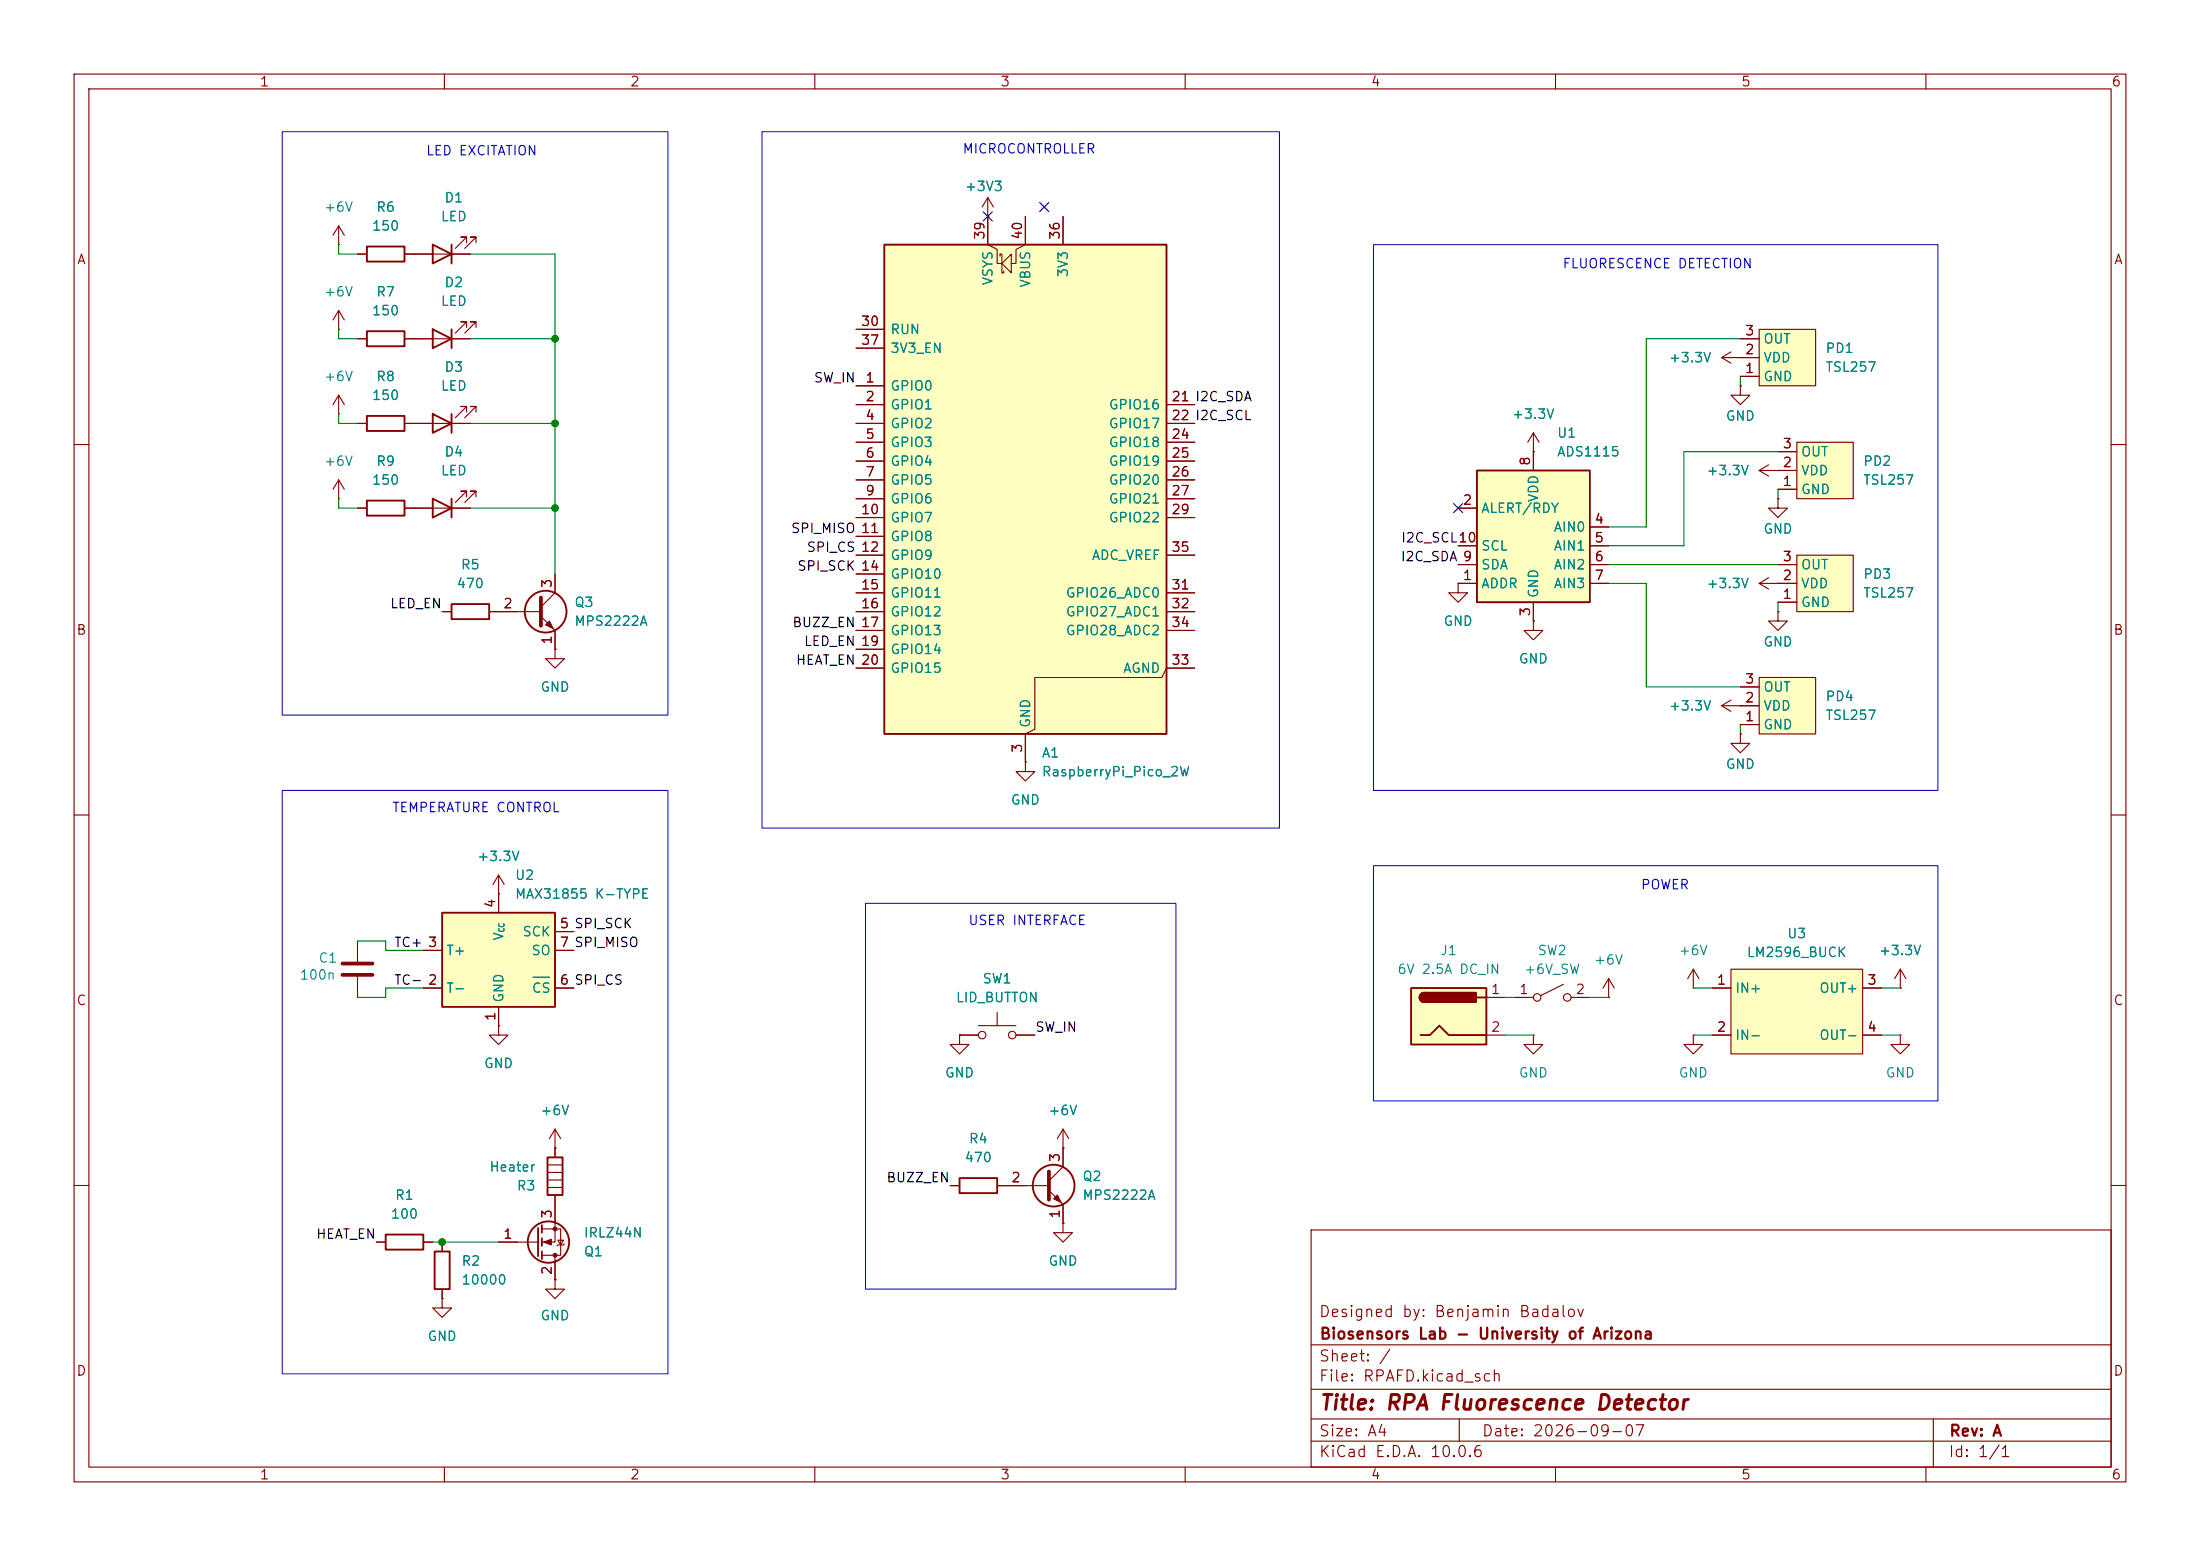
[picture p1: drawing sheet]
<svg xmlns="http://www.w3.org/2000/svg" width="297mm" height="210mm" viewBox="0 0 297 210" stroke-linecap="round" stroke-linejoin="round" font-family="sans-serif">
<g fill="none" stroke="#840000" stroke-width=".15">
<path d="M10 10h277v190h-277zM12 12h273v186h-273zM60 10v2M110 10v2M160 10v2M210 10v2M260 10v2M10 60h2M285 60h2M74.9 87.6v1.3h1.3l-1.3 1.3-1.2-1.3h1.2M74.9 87.6h.1M10 110h2"/>
<path d="M67.3 118.1l-.8 1.3M67.3 118.1l.8 1.3M67.3 118.1v2.6M285 110h2M67.3 120.7h.1M256.5 133.4h.1M256.5 130.8l-.7 1.3M256.5 130.8l.8 1.3M256.5 130.8v2.6M143.5 154.9v2.6l-1.9 1.9M10 160h2M135.9 160h5.7"/>
<path d="M141.6 160.7l1.9 1.9v2.5M177 166h108v32h-108zM285 160h2M60 198v2M110 198v2M160 198v2M177 194.5h108M177 191.5h108M177 187.5h108M177 181.5h108M197 191.5v3M210 198v2"/>
<path d="M260 198v2M261 191.5v6.5"/>
</g>
<path d="M141.6 158.1v3.8" fill="none" stroke="#840000" stroke-width=".51"/>
<circle cx="142.2" cy="160" r="2.82" fill="none" stroke="#840000" stroke-width=".25"/>
<path d="M142.2 161.8l.5-.5 .6 1z" fill="#840000" stroke="#840000" stroke-width=".15"/>
<path d="M59.7 123.2h15.2v12.7h-15.2z" fill="#ffffc2"/>
<path d="M59.7 123.2h15.2v12.7h-15.2z" fill="none" stroke="#840000" stroke-width=".25"/>
<path d="M57.1 133.4h2.6M57.1 128.3h2.6M67.3 120.7v2.5M67.3 135.9v2.5M74.9 133.4h2.6M74.9 128.3h2.6M74.9 125.7h2.6" fill="none" stroke="#840000" stroke-width=".15"/>
<path d="M72 131.9h2.2" fill="none" stroke="#008484" stroke-width=".15"/>
<path d="M119.4 33h38.1v66.1h-38.1z" fill="#ffffc2"/>
<path d="M58.4 33l2.6 1.3-2.6 1.3zM61 33v2.6M119.4 33h38.1v66.1h-38.1zM58.4 67.3l2.6 1.3-2.6 1.3zM61 67.3v2.6" fill="none" stroke="#840000" stroke-width=".25"/>
<g fill="none" stroke="#840000" stroke-width=".15">
<path d="M55.9 34.3h7.6M63 32.8v-.8h-.8h.8l-1.5 1.5M64.3 32.8v-.8h-.8h.8l-1.6 1.5M133.3 29.2v3.8l1.3 .7v1.9h.7M135 34.5v-.2h.3v2.5h.2v-.2M135.3 35.6l1.2-1.3v2.5zM138.4 29.2v3.8l-1.2 .7v1.9h-.7M143.5 29.2v3.8M45.7 55.9h.1M45.7 53.3l-.7 1.3M45.7 53.3l.8 1.3M45.7 53.3v2.6"/>
<path d="M115.6 52.1h3.8M115.6 54.6h3.8M115.6 57.2h3.8M115.6 59.7h3.8M115.6 44.5h3.8M115.6 47h3.8M157.5 54.6h3.8M157.5 57.2h3.8M157.5 59.7h3.8M45.7 67.3h.1M45.7 64.8v2.5M45.7 64.8l-.7 1.2"/>
<path d="M45.7 64.8l.8 1.2M55.9 68.6h7.6M63 67.1v-.8h-.8h.8l-1.5 1.5M64.3 67.1v-.8h-.8h.8l-1.6 1.5M115.6 62.2h3.8M115.6 64.8h3.8M115.6 67.3h3.8M115.6 69.9h3.8M115.6 72.4h3.8M115.6 74.9h3.8M115.6 77.5h3.8M157.5 62.2h3.8"/>
<path d="M157.5 64.8h3.8M157.5 67.3h3.8M157.5 69.9h3.8M157.5 74.9h3.8M115.6 80h3.8M115.6 82.6h3.8M115.6 85.1h3.8M115.6 87.6h3.8M115.6 90.2h3.8M157.5 80h3.8M157.5 82.6h3.8M157.5 85.1h3.8"/>
<path d="M161.3 90.2h-3.8l-.7 1.2h-17.1v7l-1.3 .7v3.8"/>
</g>
<path d="M233.7 130.8h17.8v11.4h-17.8z" fill="#ffffc2"/>
<g fill="none" stroke="#840000" stroke-width=".15">
<path d="M240 82.6v1.2h1.3l-1.3 1.3-1.2-1.3h1.2M240 82.6h.1M228.6 133.4h.1M228.6 139.7v1.3h1.3l-1.3 1.2-1.3-1.2h1.3M228.6 139.7h.1M228.6 130.8l-.8 1.3M228.6 130.8l.8 1.3M228.6 130.8v2.6M231.1 133.4h2.6M231.1 139.7h2.6M233.7 130.8h17.8v11.4h-17.8zM251.5 133.4h2.5"/>
<path d="M251.5 139.7h2.5"/>
</g>
<path d="M242.6 74.9h7.6v7.7h-7.6z" fill="#ffffc2"/>
<path d="M240 78.7h2.6M240 76.2h2.6M242.6 74.9h7.6v7.7h-7.6zM240 81.3h2.6" fill="none" stroke="#840000" stroke-width=".15"/>
<path d="M237.5 91.4h7.6v7.7h-7.6z" fill="#ffffc2"/>
<path d="M240 67.3v1.3h1.3l-1.3 1.3-1.2-1.3h1.2M240 67.3h.1M234.9 99.1v1.2h1.3l-1.3 1.3-1.2-1.3h1.2M234.9 99.1h.1M234.9 97.8h2.6M234.9 95.3h2.6M234.9 92.7h2.6M237.5 91.4h7.6v7.7h-7.6z" fill="none" stroke="#840000" stroke-width=".15"/>
<path d="M190.5 133.4h10.2v7.6h-10.2z" fill="#ffffc2"/>
<path d="M49.5 56.1h5.1v2.1h-5.1zM58.4 55.9l2.6 1.3-2.6 1.2zM61 55.9v2.5M49.5 67.6h5.1v2h-5.1zM190.5 133.4h10.2v7.6h-10.2zM191.8 139.7h1.2l1.3-1.3 1.3 1.3h5.1M192.3 134a.64 .64 0 0 0-.7 .6 .64 .64 0 0 0 .7 .7M199.4 134.6h1.3" fill="none" stroke="#840000" stroke-width=".25"/>
<g fill="#840000" stroke="#840000" stroke-width=".25">
<path d="M191.8 134.2l.5-.2v1.3a.63 .63 0 0 1-.6-.4 .63 .63 0 0 1 .1-.7z"/>
<path d="M192.3 134h7v1.3h-7z"/>
</g>
<g fill="none" stroke="#840000" stroke-width=".15">
<path d="M45.7 44.5h.1M45.7 41.9l-.7 1.3M45.7 41.9l.8 1.3M45.7 41.9v2.6M48.3 57.2h1.2M54.6 57.2h8.9M63 55.6v-.7h-.8h.8l-1.5 1.5M64.3 55.6v-.7h-.8h.8l-1.6 1.5M48.3 68.6h1.2M54.6 68.6h1.3M237.5 63.5l1.3 .8M237.5 63.5h2.5"/>
<path d="M238.8 62.7l-1.3 .8M240 63.5h.1M200.7 134.6h2.5M200.7 139.7h2.5M204.5 134.6h2.5M207 139.7v1.3h1.3l-1.3 1.2-1.3-1.2h1.3M207 139.7h.1M211.1 132.8l-3.1 1.6M212.1 134.6h2.5M217.2 134.6h.1M217.2 132.1l-.8 1.3M217.2 132.1l.7 1.3"/>
<path d="M217.2 132.1v2.5"/>
<circle cx="207.5" cy="134.6" r=".51"/>
<circle cx="211.6" cy="134.6" r=".51"/>
</g>
<path d="M242.6 59.7h7.6v7.6h-7.6z" fill="#ffffc2"/>
<g fill="none" stroke="#840000" stroke-width=".15">
<path d="M45.7 33h.1M45.7 30.5l-.7 1.3M45.7 30.5l.8 1.3M45.7 30.5v2.5M48.3 34.3h1.2M54.6 34.3h1.3M48.3 45.7h1.2M54.6 45.7h8.9M63 44.2v-.8h-.8h.8l-1.5 1.6M64.3 44.2v-.8h-.8h.8l-1.6 1.6M234.9 52.1v1.2h1.3l-1.3 1.3-1.2-1.3h1.2M234.9 52.1h.1"/>
<path d="M242.6 59.7h7.6v7.6h-7.6zM240 66h2.6M240 63.5h2.6M240 61h2.6"/>
</g>
<path d="M49.5 33.3h5.1v2h-5.1zM49.5 44.7h5.1v2h-5.1zM58.4 44.5l2.6 1.2-2.6 1.3zM61 44.5v2.5" fill="none" stroke="#840000" stroke-width=".25"/>
<path d="M237.5 44.5h7.6v7.6h-7.6z" fill="#ffffc2"/>
<g fill="none" stroke="#840000" stroke-width=".15">
<path d="M207 58.4l.8 1.3M207 58.4l-.8 1.3M207 58.4v2.6M232.4 48.3h5.1M232.4 48.3l1.3 .7M233.7 47.5l-1.3 .8M234.9 48.3h.1M234.9 50.8h2.6M234.9 45.7h2.6M237.5 44.5h7.6v7.6h-7.6zM196.8 78.7v1.3h-1.2l1.2 1.3 1.3-1.3h-1.3M196.8 78.7h.1"/>
<path d="M207 61h.1M237.5 78.7l1.3 .8M237.5 78.7h2.5M238.8 78l-1.3 .7M240 78.7h.1M207 83.8v1.3h-1.3l1.3 1.3 1.3-1.3h-1.3M207 83.8h.1M232.4 95.3l1.3 .7M232.4 95.3h2.5M233.7 94.5l-1.3 .8M234.9 95.3h.1"/>
</g>
<path d="M199.4 63.5h15.2v17.8h-15.2z" fill="#ffffc2"/>
<g fill="none" stroke="#840000" stroke-width=".25">
<path d="M199.4 63.5h15.2v17.8h-15.2zM61 81.5h5v2.1h-5zM73.9 156.2h2v5.1h-2zM129.5 159h5.1v2h-5.1zM52.1 166.6h5v2.1h-5zM58.7 168.9h2v5.1h-2zM72.6 165.7v3.8M73.2 165.4v1M73.2 167.1v1M73.2 168.9v1"/>
<circle cx="73.7" cy="82.5" r="2.82"/>
<circle cx="74" cy="167.6" r="2.79"/>
</g>
<g fill="none" stroke="#840000" stroke-width=".15">
<path d="M48.3 34.3h1.2M54.6 34.3h3.8M61 34.3h2.5M133.3 29.2h.1M133.3 26.7l-.7 1.2M133.3 26.7l.8 1.2M133.3 26.7v6.3M138.4 29.2v3.8M143.5 29.2v3.8M48.3 57.2h1.2M48.3 45.7h1.2M54.6 57.2h3.8"/>
<path d="M54.6 45.7h3.8M61 57.2h2.5M61 45.7h2.5M115.6 57.2h3.8M115.6 52.1h3.8M115.6 54.6h3.8M115.6 59.7h3.8M115.6 44.5h3.8M115.6 47h3.8M157.5 57.2h3.8M157.5 54.6h3.8M157.5 59.7h3.8"/>
<path d="M234.9 48.3h.1M234.9 52.1h.1M234.9 45.7h2.6M234.9 50.8h2.6M234.9 48.3h2.6M48.3 68.6h1.2M54.6 68.6h3.8M61 68.6h2.5M74.9 77.5v2.5l-1.9 1.9M115.6 62.2h3.8M115.6 64.8h3.8M115.6 67.3h3.8"/>
<path d="M115.6 69.9h3.8M115.6 72.4h3.8M115.6 74.9h3.8M115.6 77.5h3.8M157.5 62.2h3.8M157.5 64.8h3.8M157.5 67.3h3.8M157.5 69.9h3.8M157.5 74.9h3.8M196.8 78.7h.1M196.8 78.7h2.6M196.8 68.6h2.6"/>
<path d="M196.8 73.7h2.6M196.8 76.2h2.6M207 61h.1M207 61v2.5M214.6 78.7h2.6M214.6 71.1h2.6M214.6 73.7h2.6M214.6 76.2h2.6M240 78.7h.1M240 63.5h.1M240 67.3h.1M240 78.7h2.6"/>
<path d="M240 76.2h2.6M240 66h2.6M240 63.5h2.6M240 61h2.6M59.7 82.6h1.3M66 82.6h7M73 83.2l1.9 1.9v2.5M74.9 87.6h.1M115.6 82.6h3.8M115.6 80h3.8M115.6 85.1h3.8M115.6 87.6h3.8"/>
<path d="M115.6 90.2h3.8M138.4 99.1v3.8M157.5 82.6h3.8M157.5 80h3.8M157.5 85.1h3.8M157.5 90.2h3.8M207 83.8h.1M207 81.3v2.5M234.9 95.3h.1M234.9 99.1h.1M234.9 97.8h2.6M234.9 95.3h2.6"/>
<path d="M234.9 92.7h2.6M240 82.6h.1M240 81.3h2.6M138.4 102.9v1.2h1.3l-1.3 1.3-1.2-1.3h1.2M138.4 102.9h.1M48.3 127v2.8M48.3 131.8v2.8M57.1 133.4h2.6M57.1 128.3h2.6M67.3 138.4v1.3h1.3l-1.3 1.3-1.3-1.3h1.3M67.3 138.4h.1M67.3 120.7h.1"/>
<path d="M67.3 120.7v2.5M67.3 135.9v2.5M74.9 133.4h2.6M74.9 128.3h2.6M74.9 125.7h2.6M129.5 139.7v1.3h1.3l-1.3 1.2-1.2-1.2h1.2M129.5 139.7h.1M129.5 139.7h2.6M132.1 138.4h5.1M134.6 136.7v1.7M137.2 139.7h2.5M231.1 139.7h2.6"/>
<path d="M231.1 133.4h2.6M251.5 139.7h2.5M251.5 133.4h2.5M256.5 139.7v1.3h1.3l-1.3 1.2-1.2-1.2h1.2M256.5 139.7h.1M256.5 133.4h.1M73.9 159.3h2M73.9 158.2h2M73.9 157.2h2M74.9 154.9h.1M74.9 152.4v3.8M74.9 152.4l-.7 1.3"/>
<path d="M74.9 152.4l.8 1.3M143.5 154.9h.1M143.5 152.4l-.8 1.3M143.5 152.4l.8 1.3M143.5 152.4v5.1M50.8 167.6h1.3M57.1 167.6h1.3M59.7 175.3v1.2h1.3l-1.3 1.3-1.3-1.3h1.3M59.7 175.3h.1M59.7 167.6v1.3M59.7 174v1.3M67.3 167.6h5.3"/>
<path d="M73.2 165.9h2.5v3.5h-2.5M73.9 160.3h2M74.9 172.7v1.3h1.3l-1.3 1.3-1.2-1.3h1.2M74.9 172.7h.1M74.9 161.3v6.3h-1.7M74.9 169.4v3.3M75.3 167.4h.8l-.4 .6zM76.2 167.9l-.1 .1h-.8l-.1 .1M128.3 160h1.2M134.6 160h3.8M143.5 165.1v1.3h1.3l-1.3 1.2-1.3-1.2h1.3M143.5 165.1h.1"/>
<path d="M143.5 162.6v2.5"/>
<circle cx="132.6" cy="139.7" r=".51"/>
<circle cx="136.7" cy="139.7" r=".51"/>
</g>
<path d="M73 80.6v3.9M46.2 130h4.1M46.2 131.6h4.1" fill="none" stroke="#840000" stroke-width=".51"/>
<g fill="#840000" stroke="#840000" stroke-width=".15">
<path d="M73.7 84.3l.5-.5 .5 1z"/>
<path d="M73.4 167.6l1-.3v.7z"/>
<circle cx="74.9" cy="169.4" r=".25"/>
<circle cx="74.9" cy="165.9" r=".25"/>
</g>
<g fill="none" stroke="#008400" stroke-width=".15">
<path d="M45.7 33v1.3h2.6M63.5 34.3h11.4v43.2M45.7 44.5v1.2h2.6M45.7 55.9v1.3h2.6M63.5 57.2h11.4M63.5 45.7h11.4M234.9 50.8v1.3M234.9 45.7h-12.7v25.4h-5M45.7 67.3v1.3h2.6M63.5 68.6h11.4M217.2 78.7h5v14h12.7M217.2 76.2h22.8"/>
<path d="M240 61h-12.7v12.7h-10.1M240 66v1.3M234.9 97.8v1.3M240 81.3v1.3M48.3 127h3.8v1.3h5M57.1 133.4h-5v1.2h-3.8M203.2 139.7h3.8M203.2 134.6h1.3M214.6 134.6h2.6M228.6 133.4h2.5M228.6 139.7h2.5M254 133.4h2.5"/>
<path d="M254 139.7h2.5M58.4 167.6h8.9"/>
</g>
<path d="M132.7 28.6l1.3 1.2M134 28.6l-1.3 1.2M140.4 27.3l1.2 1.2M141.6 27.3l-1.2 1.2M196.2 68l1.3 1.2M197.5 68l-1.3 1.2" fill="none" stroke="#000084" stroke-width=".15"/>
<path d="M38.1 17.8h52.1v78.7h-52.1zM102.9 17.8h69.8v94h-69.8zM185.4 33h76.2v73.7h-76.2zM38.1 106.7h52.1v78.7h-52.1zM185.4 116.8h76.2v31.8h-76.2zM116.8 121.9h41.9v52.1h-41.9z" fill="none" stroke="#0000c2" stroke-width=".14"/>
<path d="M72 131.9h2.2" fill="none" stroke="#008484" stroke-width=".15"/>
<g fill="#008400" stroke="#008400" stroke-width=".14">
<circle cx="74.9" cy="45.7" r=".46"/>
<circle cx="74.9" cy="57.2" r=".46"/>
<circle cx="74.9" cy="68.6" r=".46"/>
<circle cx="59.7" cy="167.6" r=".46"/>
</g>
<text font-size="2" fill="#840000" x="178" y="190.8">Title: RPA Fluorescence Detector</text>
<g font-size="1.5" fill="#840000">
<text x="178" y="178.1">Designed by: Benjamin Badalov</text>
<text x="178" y="184.1">Sheet: /</text>
<text x="178" y="181.1">Biosensors Lab - University of Arizona</text>
<text x="178" y="186.8">File: RPAFD.kicad_sch</text>
<text x="178" y="197">KiCad E.D.A. 10.0.6</text>
<text x="178" y="194.2">Size: A4</text>
<text x="200" y="194.2">Date: 2026-09-07</text>
<text x="263" y="197">Id: 1/1</text>
<text x="263" y="194.2">Rev: A</text>
</g>
<g font-size="1.3" fill="#840000">
<text x="35" y="12">1</text>
<text x="85" y="12">2</text>
<text x="135" y="12">3</text>
<text x="185" y="12">4</text>
<text x="235" y="12">5</text>
<text x="285" y="12">6</text>
<text x="10.3" y="36">A</text>
<text x="133.2" y="32.5" transform="rotate(-90 133.2 32.5)">39</text>
<text x="138.3" y="32.5" transform="rotate(-90 138.3 32.5)">40</text>
<text x="143.4" y="32.5" transform="rotate(-90 143.4 32.5)">36</text>
<text x="285.3" y="36">A</text>
<text x="116.1" y="44.3">30</text>
<text x="116.1" y="46.9">37</text>
<text x="235.5" y="45.6">3</text>
<text x="116.7" y="51.9">1</text>
<text x="235.5" y="50.7">1</text>
<text x="235.5" y="48.1">2</text>
<text x="116.7" y="54.5">2</text>
<text x="116.7" y="57">4</text>
<text x="116.7" y="59.6">5</text>
<text x="158" y="54.5">21 I2C_SDA</text>
<text x="158" y="57">22 I2C_SCL</text>
<text x="158" y="59.6">24</text>
<text x="158" y="54.5">21</text>
<text x="158" y="57">22</text>
<text x="116.7" y="62.1">6</text>
<text x="116.7" y="64.6">7</text>
<text x="158" y="62.1">25</text>
<text x="158" y="64.6">26</text>
<text x="206.9" y="63" transform="rotate(-90 206.9 63)">8</text>
<text x="240.6" y="65.9">1</text>
<text x="240.6" y="63.4">2</text>
<text x="240.6" y="60.8">3</text>
<text x="116.1" y="69.7">10</text>
<text x="116.7" y="67.2">9</text>
<text x="158" y="67.2">27</text>
<text x="158" y="69.7">29</text>
<text x="197.4" y="68.4">2</text>
<text x="215.2" y="71">4</text>
<text x="116.1" y="72.3">11</text>
<text x="116.1" y="74.8">12</text>
<text x="116.1" y="77.3">14</text>
<text x="158" y="74.8">35</text>
<text x="196.8" y="73.5">10</text>
<text x="197.4" y="76.1">9</text>
<text x="215.2" y="73.5">5</text>
<text x="215.2" y="76.1">6</text>
<text x="240.6" y="76.1">3</text>
<text x="67.8" y="82.4">2</text>
<text x="74.8" y="79.5" transform="rotate(-90 74.8 79.5)">3</text>
<text x="116.1" y="79.9">15</text>
<text x="116.1" y="82.4">16</text>
<text x="158" y="79.9">31</text>
<text x="158" y="82.4">32</text>
<text x="197.4" y="78.6">1</text>
<text x="206.9" y="83.3" transform="rotate(-90 206.9 83.3)">3</text>
<text x="215.2" y="78.6">7</text>
<text x="240.6" y="81.1">1</text>
<text x="240.6" y="78.6">2</text>
<text x="10.2" y="86">B</text>
<text x="74.8" y="87.1" transform="rotate(-90 74.8 87.1)">1</text>
<text x="116.1" y="85">17</text>
<text x="116.1" y="87.5">19</text>
<text x="158" y="85">34</text>
<text x="285.2" y="86">B</text>
<text x="116.1" y="90">20</text>
<text x="158" y="90">33</text>
<text x="235.5" y="95.1">2</text>
<text x="235.5" y="92.6">3</text>
<text x="138.3" y="101.7" transform="rotate(-90 138.3 101.7)">3</text>
<text x="235.5" y="97.7">1</text>
<text x="67.2" y="122.7" transform="rotate(-90 67.2 122.7)">4</text>
<text x="75.5" y="125.6">5 SPI_SCK</text>
<text x="75.5" y="125.6">5</text>
<text x="57.7" y="128.1">3</text>
<text x="75.5" y="128.1">7 SPI_MISO</text>
<text x="75.5" y="128.1">7</text>
<text x="10.2" y="136">C</text>
<text x="57.7" y="133.2">2</text>
<text x="67.2" y="137.9" transform="rotate(-90 67.2 137.9)">1</text>
<text x="75.5" y="133.2">6 SPI_CS</text>
<text x="75.5" y="133.2">6</text>
<text x="201.2" y="134.5">1</text>
<text x="205" y="134.5">1</text>
<text x="212.6" y="134.5">2</text>
<text x="231.7" y="133.2">1</text>
<text x="252" y="133.2">3</text>
<text x="285.2" y="136">C</text>
<text x="201.2" y="139.6">2</text>
<text x="231.7" y="139.6">2</text>
<text x="252" y="139.6">4</text>
<text x="136.4" y="159.9">2</text>
<text x="143.4" y="156.9" transform="rotate(-90 143.4 156.9)">3</text>
<text x="67.8" y="167.5">1</text>
<text x="74.8" y="164.6" transform="rotate(-90 74.8 164.6)">3</text>
<text x="143.4" y="164.6" transform="rotate(-90 143.4 164.6)">1</text>
<text x="74.8" y="172.2" transform="rotate(-90 74.8 172.2)">2</text>
<text x="10.2" y="186">D</text>
<text x="285.2" y="186">D</text>
<text x="35" y="200">1</text>
<text x="85" y="200">2</text>
<text x="135" y="200">3</text>
<text x="185" y="200">4</text>
<text x="235" y="200">5</text>
<text x="285" y="200">6</text>
</g>
<g font-size="1.3" fill="#0000c2">
<text x="57.4" y="21.3">LED EXCITATION</text>
<text x="129.9" y="21">MICROCONTROLLER</text>
<text x="210.9" y="36.5">FLUORESCENCE DETECTION</text>
<text x="52.9" y="109.9">TEMPERATURE CONTROL</text>
<text x="130.6" y="125.2">USER INTERFACE</text>
<text x="221.4" y="120.3">POWER</text>
</g>
<g font-size="1.3" fill="#008484">
<text x="43.7" y="28.9">+6V</text>
<text x="50.7" y="28.9">R6</text>
<text x="59.9" y="27.6">D1</text>
<text x="130.2" y="26.1">+3V3</text>
<text x="50.1" y="31.4">150</text>
<text x="59.4" y="30.2">LED</text>
<text x="43.7" y="40.3">+6V</text>
<text x="50.7" y="40.3">R7</text>
<text x="59.4" y="41.6">LED</text>
<text x="59.9" y="39.1">D2</text>
<text x="134.3" y="38.6" transform="rotate(-90 134.3 38.6)">VSYS</text>
<text x="139.4" y="38.9" transform="rotate(-90 139.4 38.9)">VBUS</text>
<text x="144.5" y="37.5" transform="rotate(-90 144.5 37.5)">3V3</text>
<text x="50.1" y="42.9">150</text>
<text x="120.1" y="45.4">RUN</text>
<text x="120.1" y="48">3V3_EN</text>
<text x="238" y="46.7">OUT</text>
<text x="246.4" y="48">PD1</text>
<text x="43.7" y="51.8">+6V</text>
<text x="50.7" y="51.8">R8</text>
<text x="59.4" y="53">LED</text>
<text x="59.9" y="50.5">D3</text>
<text x="120.1" y="53">GPIO0</text>
<text x="225.2" y="49.2">+3.3V</text>
<text x="238" y="51.8">GND</text>
<text x="238" y="49.2">VDD</text>
<text x="246.4" y="50.5">TSL257</text>
<text x="50.1" y="54.3">150</text>
<text x="120.1" y="55.6">GPIO1</text>
<text x="120.1" y="58.1">GPIO2</text>
<text x="149.6" y="55.6">GPIO16</text>
<text x="149.6" y="58.1">GPIO17</text>
<text x="204" y="56.8">+3.3V</text>
<text x="210.1" y="59.4">U1</text>
<text x="232.9" y="57.1">GND</text>
<text x="43.7" y="63.2">+6V</text>
<text x="50.1" y="65.7">150</text>
<text x="50.7" y="63.2">R9</text>
<text x="59.4" y="64.5">LED</text>
<text x="59.9" y="61.9">D4</text>
<text x="120.1" y="60.7">GPIO3</text>
<text x="120.1" y="63.2">GPIO4</text>
<text x="120.1" y="65.7">GPIO5</text>
<text x="149.6" y="60.7">GPIO18</text>
<text x="149.6" y="63.2">GPIO19</text>
<text x="149.6" y="65.7">GPIO20</text>
<text x="210.1" y="61.9">ADS1115</text>
<text x="230.3" y="64.5">+3.3V</text>
<text x="243.1" y="64.5">VDD</text>
<text x="243.1" y="61.9">OUT</text>
<text x="251.4" y="63.2">PD2</text>
<text x="251.4" y="65.7">TSL257</text>
<text x="120.1" y="68.3">GPIO6</text>
<text x="120.1" y="70.8">GPIO7</text>
<text x="149.6" y="68.3">GPIO21</text>
<text x="149.6" y="70.8">GPIO22</text>
<text x="199.9" y="69.5">ALERT/RDY</text>
<text x="208" y="67.9" transform="rotate(-90 208 67.9)">VDD</text>
<text x="243.1" y="67">GND</text>
<text x="62.1" y="77.2">R5</text>
<text x="120.1" y="73.4">GPIO8</text>
<text x="120.1" y="75.9">GPIO9</text>
<text x="147.3" y="75.9">ADC_VREF</text>
<text x="199.9" y="77.2">SDA</text>
<text x="199.9" y="74.6">SCL</text>
<text x="209.7" y="72.1">AIN0</text>
<text x="209.7" y="74.6">AIN1</text>
<text x="209.7" y="77.2">AIN2</text>
<text x="238" y="72.3">GND</text>
<text x="243.1" y="77.2">OUT</text>
<text x="61.6" y="79.7">470</text>
<text x="77.5" y="82.2">Q3</text>
<text x="120.1" y="78.4">GPIO10</text>
<text x="120.1" y="81">GPIO11</text>
<text x="120.1" y="83.5">GPIO12</text>
<text x="143.8" y="81">GPIO26_ADC0</text>
<text x="143.8" y="83.5">GPIO27_ADC1</text>
<text x="199.9" y="79.7">ADDR</text>
<text x="208" y="80.8" transform="rotate(-90 208 80.8)">GND</text>
<text x="209.7" y="79.7">AIN3</text>
<text x="230.3" y="79.7">+3.3V</text>
<text x="243.1" y="82.2">GND</text>
<text x="243.1" y="79.7">VDD</text>
<text x="251.4" y="78.4">PD3</text>
<text x="251.4" y="81">TSL257</text>
<text x="77.5" y="84.8">MPS2222A</text>
<text x="120.1" y="86.1">GPIO13</text>
<text x="120.1" y="88.6">GPIO14</text>
<text x="143.8" y="86.1">GPIO28_ADC2</text>
<text x="194.8" y="84.8">GND</text>
<text x="204.9" y="89.9">GND</text>
<text x="238" y="87.6">GND</text>
<text x="72.9" y="93.7">GND</text>
<text x="120.1" y="91.1">GPIO15</text>
<text x="151.5" y="91.1">AGND</text>
<text x="238" y="93.7">OUT</text>
<text x="246.4" y="94.9">PD4</text>
<text x="139.4" y="98.3" transform="rotate(-90 139.4 98.3)">GND</text>
<text x="225.2" y="96.2">+3.3V</text>
<text x="238" y="98.8">GND</text>
<text x="238" y="96.2">VDD</text>
<text x="246.4" y="97.5">TSL257</text>
<text x="140.6" y="102.6">A1</text>
<text x="140.6" y="105.1">RaspberryPi_Pico_2W</text>
<text x="232.9" y="104.1">GND</text>
<text x="136.4" y="108.9">GND</text>
<text x="64.3" y="116.5">+3.3V</text>
<text x="69.4" y="119.1">U2</text>
<text x="69.4" y="121.6">MAX31855 K-TYPE</text>
<text x="42.9" y="130.2">C1</text>
<text x="60.2" y="129.2">T+</text>
<text x="68.3" y="127" transform="rotate(-90 68.3 127)">V</text>
<text x="70.4" y="126.7">SCK</text>
<text x="71.7" y="129.2">SO</text>
<text x="188.6" y="131.8">6V 2.5A DC_IN</text>
<text x="194.4" y="129.2">J1</text>
<text x="205.7" y="131.8">+6V_SW</text>
<text x="207.5" y="129.2">SW2</text>
<text x="215.1" y="130.5">+6V</text>
<text x="226.5" y="129.2">+6V</text>
<text x="235.7" y="129.5">LM2596_BUCK</text>
<text x="241.2" y="126.9">U3</text>
<text x="253.6" y="129.2">+3.3V</text>
<text x="40.4" y="132.5">100n</text>
<text x="60.2" y="134.3">T-</text>
<text x="68.3" y="135.4" transform="rotate(-90 68.3 135.4)">GND</text>
<text x="71.7" y="134.3">CS</text>
<text x="129" y="135.6">LID_BUTTON</text>
<text x="132.6" y="133">SW1</text>
<text x="234.2" y="134.3">IN+</text>
<text x="245.5" y="134.3">OUT+</text>
<text x="234.2" y="140.7">IN-</text>
<text x="245.5" y="140.7">OUT-</text>
<text x="65.2" y="144.5">GND</text>
<text x="127.5" y="145.7">GND</text>
<text x="204.9" y="145.7">GND</text>
<text x="226.5" y="145.7">GND</text>
<text x="254.5" y="145.7">GND</text>
<text x="72.9" y="150.8">+6V</text>
<text x="130.7" y="154.6">R4</text>
<text x="141.4" y="150.8">+6V</text>
<text x="66" y="158.4">Heater</text>
<text x="69.7" y="161">R3</text>
<text x="130.1" y="157.2">470</text>
<text x="146" y="159.7">Q2</text>
<text x="52.7" y="164.8">100</text>
<text x="53.2" y="162.3">R1</text>
<text x="78.7" y="167.3">IRLZ44N</text>
<text x="146" y="162.3">MPS2222A</text>
<text x="62.2" y="171.1">R2</text>
<text x="62.2" y="173.7">10000</text>
<text x="78.7" y="169.9">Q1</text>
<text x="141.4" y="171.1">GND</text>
<text x="72.9" y="178.5">GND</text>
<text x="57.6" y="181.3">GND</text>
</g>
<g font-size="1.3">
<text x="109.8" y="51.9">SW_IN</text>
<text x="106.7" y="72.3">SPI_MISO 11</text>
<text x="107.5" y="77.3">SPI_SCK 14</text>
<text x="108.8" y="74.8">SPI_CS 12</text>
<text x="189" y="76.1">I2C_SDA 9</text>
<text x="189.1" y="73.5">I2C_SCL10</text>
<text x="52.6" y="82.4">LED_EN</text>
<text x="106.9" y="85">BUZZ_EN 17</text>
<text x="108.4" y="87.5">LED_EN 19</text>
<text x="107.4" y="90">HEAT_EN 20</text>
<text x="53.1" y="128.1">TC+ 3</text>
<text x="53.1" y="133.2">TC- 2</text>
<text x="139.7" y="139.6">SW_IN</text>
<text x="119.6" y="159.9">BUZZ_EN</text>
<text x="42.6" y="167.5">HEAT_EN</text>
</g>
<text font-size=".8" fill="#008484" x="68.3" y="125.9" transform="rotate(-90 68.3 125.9)">CC</text>
</svg>
